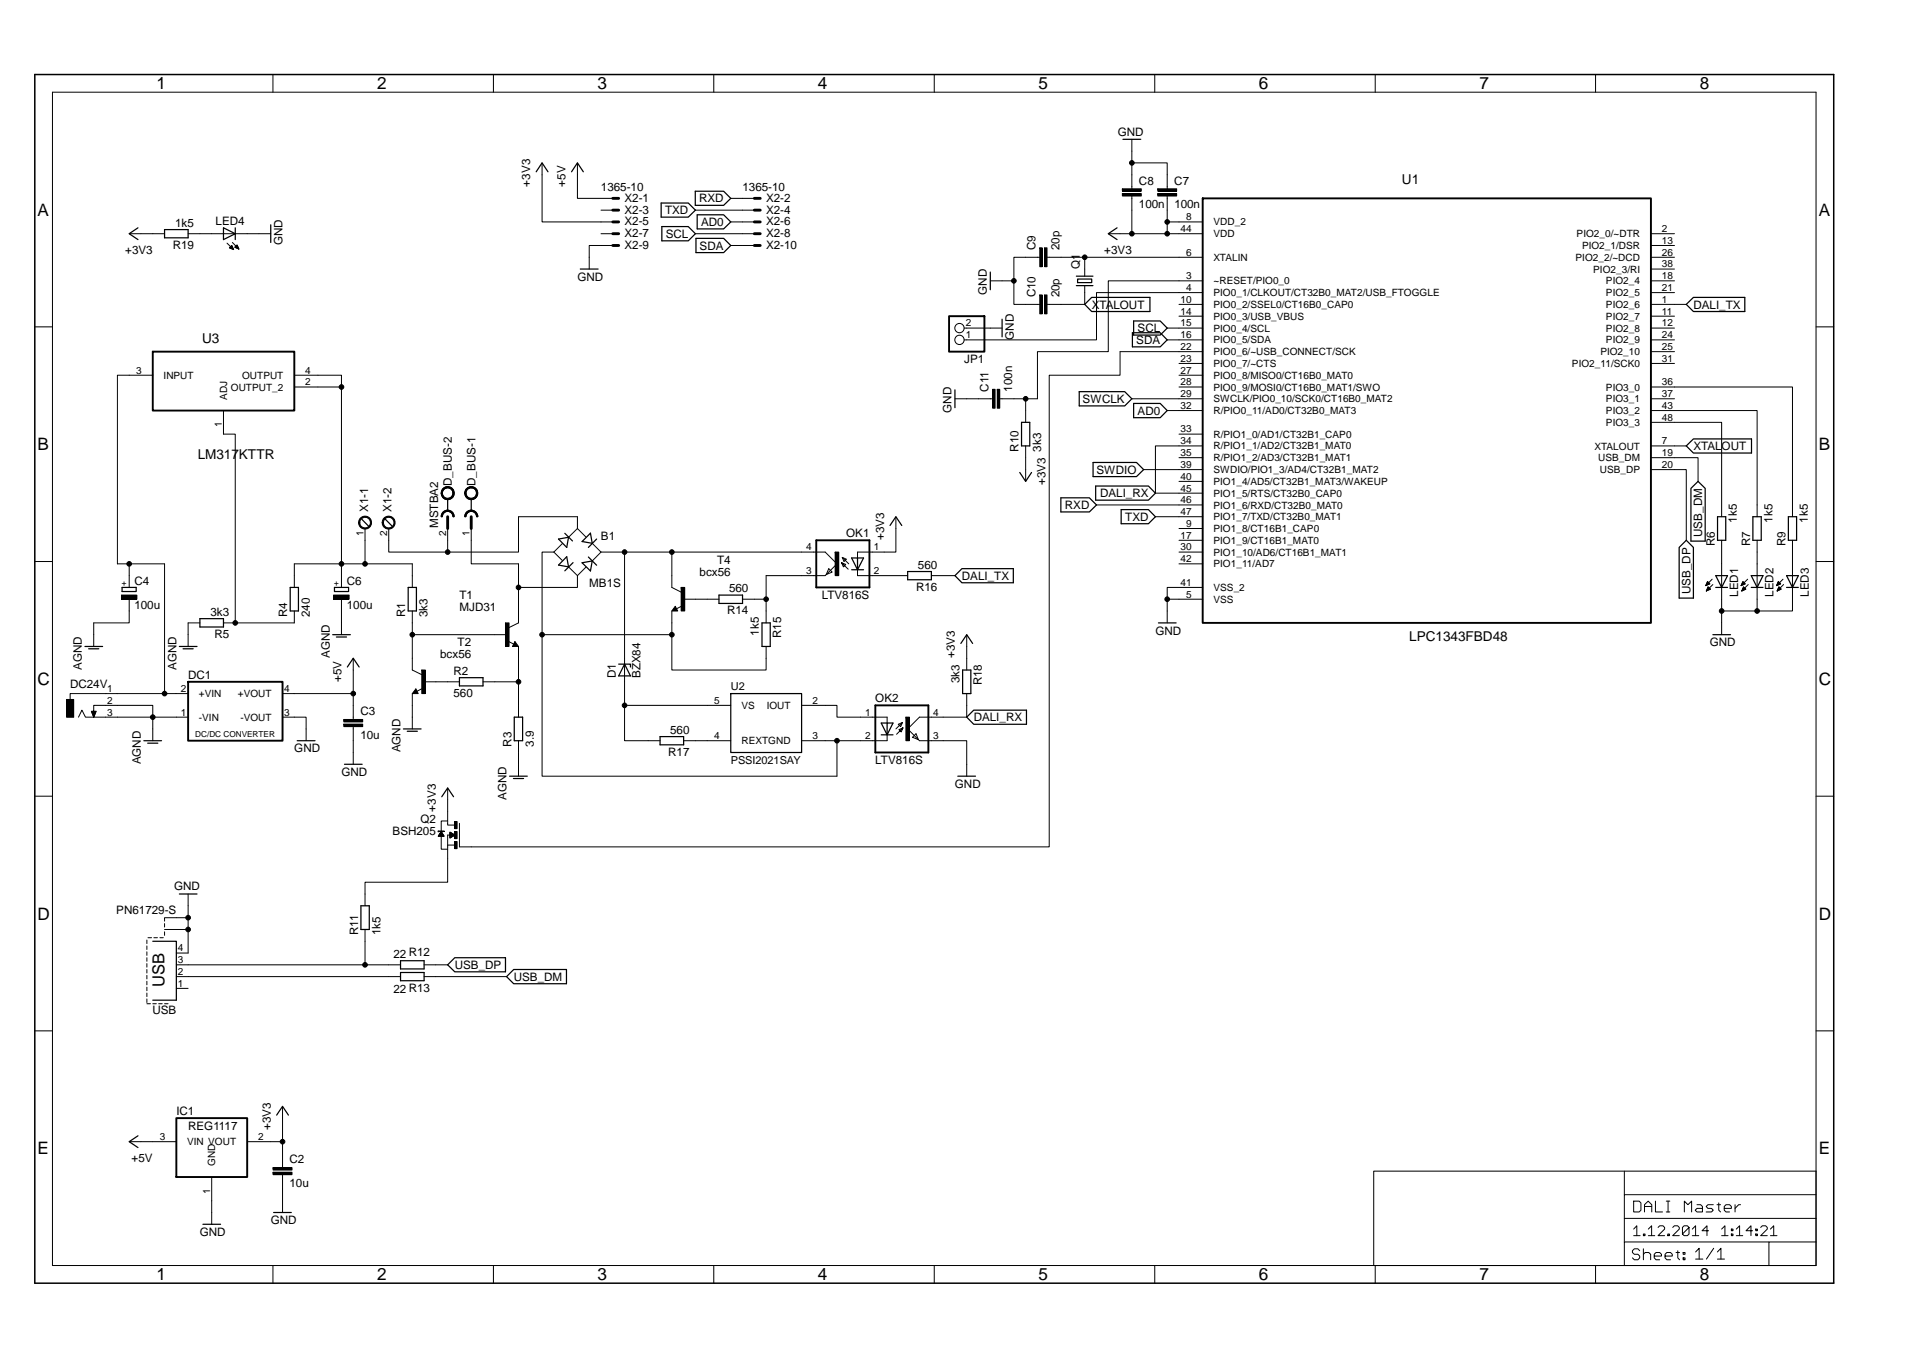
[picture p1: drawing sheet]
<svg xmlns="http://www.w3.org/2000/svg" width="297mm" height="210mm" viewBox="0 0 297 210" stroke-linecap="round" stroke-linejoin="round" font-family="sans-serif">
<g fill="none" stroke="#000" stroke-width=".19">
<path d="M21.3 35.2l-1.3 .9 1.3 .9M25.4 35.5h3.7v1.2h-3.7zM34.5 35.2l1.8 .9-1.8 .9zM36.3 35.2v1.8M41.8 34.7v2.8M82.8 26.5l.9-1.3 .9 1.3M88.3 26.5l.9-1.3 .9 1.3M102.1 31.4h4.2l1.1 1.1-1.1 1h-4.2zM102.2 35h4.1l1.1 1.1-1.1 1.1h-4.1zM107.4 29.5h4.4l1.1 1.1-1.1 1.1h-4.4zM107.5 36.8h4.3l1.1 1.1-1.1 1.1h-4.3zM107.7 33.2h4.1l1.1 1.1-1.1 1.1h-4.1z"/>
<path d="M172.5 35.2l-1.3 .9 1.3 .9M173.5 21.5h2.7M89.6 41.6h2.8M153 42v2.8M154.8 49.3v2.7M166.3 42.7h2.5M166.3 44.1h2.5M166.5 43.1h2.1v.6h-2.1zM167.6 47l1-1h9v2.1h-9zM174.9 51.4h4.3l1.1 1.1-1.1 1.1h-4.3zM175.1 49.6h4.1l1.1 1.1-1.1 1.1h-4.1zM260.5 47l1.1-1h7.9v2.1h-7.9z"/>
<path d="M69.1 77.1v1.8M72.8 77.1v1.8M147.5 60.2v2.8M157.5 73l.9 1.4 .9-1.4M157.8 65.3h1.3v3.6h-1.3zM163.9 76.9h4.4l1.1 1.1-1.1 1.1h-4.4zM166.7 60.5h7l1.1 1.1-1.1 1.1h-7zM168.8 71.5h6.8l1.1 1.1-1.1 1h-6.8zM169.2 75.1h8.2l1.1 1.1-1.1 1.1h-8.2zM173.2 78.7h4.2l1.1 1.1-1.1 1.1h-4.2zM175.1 62.3h4.1l1.1 1.1-1.1 1.1h-4.1zM260.5 68.9l1.1-1.1h8.9v2.2h-8.9z"/>
<path d="M261.2 75.5l1.1-1.1 1.1 1.1v8.1h-2.2zM265.3 79.8h1.3v3.7h-1.3zM270.8 79.8h1.3v3.7h-1.3zM276.2 79.8h1.3v3.7h-1.3zM13.1 99.9h2.8M18.9 90.8h2.1v.6h-2.1zM27.7 99.9h2.7M30.9 95.6h3.6v1.3h-3.6zM44.8 90.8h1.3v3.6h-1.3zM51.4 98.1h2.7M51.7 90.8h2.1v.6h-2.1zM52 98.4h1.5"/>
<path d="M55.9 80.2l1 1.1M59.5 80.2l1.1 1.1M63.1 90.8h1.2v3.6h-1.2zM79.5 99.5l.1 .2h-.2l.1-.4 .4 .5h-.5M86.3 83.3l1.5-.3-.3 1.6zM87.2 82.4l1.2 1.2M87.5 86l.3 1.6-1.5-.3zM88.5 86.9l-1.3 1.3M89.9 87l1.6-.3-.3 1.5zM90.9 86.1l1.3 1.2M91.2 82.4l.3 1.5-1.6-.2zM92.2 83.3l-1.3 1.3"/>
<path d="M104.3 94l-.1 .2h.3l-.2-.3-.4 .4h.6M111.1 91.9h3.6v1.3h-3.6zM117.7 96.2h1.3v3.7h-1.3zM131.5 88h1.9M132.5 86.2h.9l-.9 1.8-1-1.8h1v1.8M137.5 81.2l.9-1.4 .9 1.4M140.2 88.3h3.7v1.3h-3.7zM147.5 88.9l1.1-1h7.9v2.1h-7.9zM148.4 99.4l.9-1.3 .9 1.3M178.9 96.2h2.8M260.5 83.5l1.1 1.1v7.8h-2.2v-7.8zM264.6 98.1h2.7"/>
<path d="M265 88.9h1.8l-.9 1.9zM265 90.8h1.8M270.5 88.9h1.8l-.9 1.9zM270.5 90.8h1.8M276 88.9h1.8l-.9 1.9zM276 90.8h1.8M13.7 100.2h1.6M22.2 114.4h2.8M22.8 114.8h1.6M28.3 100.2h1.5M45.9 114.4h2.8M53.2 118.1h2.7"/>
<path d="M53.7 103.1l.9-1.4 .9 1.4M62.3 112.6h2.7M62.9 113h1.6M64.2 106.8l-.1 .2h.3l-.2-.4-.3 .5h.5M71 104.7h3.6v1.3h-3.6zM78.7 119.9h2.7M79.4 110.8h1.3v3.6h-1.3zM95.6 102.6h1.8v.5M96.5 102.6l.9 1.8h-1.8zM102 113.8h3.6v1.3h-3.6zM112.9 107.2h10.9v9.1h-10.9zM136.1 113.5h1.8"/>
<path d="M137 111.7h-.9l.9 1.8 .9-1.8h-.9v1.8M148 119.9h2.7M148.7 103.5h1.3v3.7h-1.3zM149.3 110.8l1.1-1.1h8.2v2.2h-8.2zM27.7 138.1h2.7M55.7 140h1.3v3.6h-1.3zM68.2 123.1l.9-1.3 1 1.3M79.3 120.3h1.6M23.6 145.4h3.6v9.1h-3.6M61.9 148.4h3.6v1.3h-3.6zM61.9 150.3h3.6v1.2h-3.6zM69.1 149.1l1.1-1.1h7.9v2.2h-7.9z"/>
<path d="M78.2 150.9l1.2-1.1h8.1v2.2h-8.1zM21.3 175.5l-1.3 .9 1.3 .9M42.7 172.3l.9-1.4 1 1.4M31.3 189.2h2.8M42.3 187.3h2.7"/>
</g>
<g fill="none" stroke="#000" stroke-width=".15">
<path d="M8.1 14.2h272.4v181.3h-272.4zM42.2 11.5v2.7M76.2 11.5v2.7M110.3 11.5v2.7M144.3 11.5v2.7M178.4 11.5v2.7M212.4 11.5v2.7M246.5 11.5v2.7M25.4 36.1h-5.4M29.1 36.1h12.7M35.1 37.6l1 1M35.4 38.3l.4-.4 .3 .7z"/>
<path d="M35.5 38.3h.5M35.5 38.2h.4M35.6 38.1h.3M35.6 38.4h.4M35.7 38.1h.2M35.7 38h.1M35.8 38.5h.2M35.9 37.5l1 1M36 38.5h.1M36.3 38.2l.3-.4 .3 .7zM36.3 38.2h.5M36.3 38.1h.5"/>
<path d="M36.4 38.1h.3M36.5 38h.2M36.5 38.3h.3M36.6 37.9h.1M36.7 38.4h.1M36.8 38.5h.1M83.7 25.2v9.1h11M89.2 25.2v5.4h5.5M92.8 36.1h1.9M92.8 32.5h1.9M94.7 37.9h-3.7v3.7M116.5 34.3h-3.6"/>
<path d="M116.5 36.1h-9.1M116.5 37.9h-3.6M116.5 30.6h-3.6M116.5 32.5h-9.1M160.6 38.3h.4v2.9h-.4zM160.6 38.3h.1M160.6 39.8h-4v3.6h-3.6M161.4 38.3h.3v2.9h-.3zM161.4 38.3h.1M161.7 39.8h5.9v2.9M167.6 39.8h18.2M171.2 36.1h3.6"/>
<path d="M173.4 29.9h2.9v.4h-2.9zM173.4 29.9h.1M173.4 29.2h2.9v.3h-2.9zM173.4 29.2h.1M174.8 21.5v7.7M174.8 30.3v5.8h11M174.8 25.2h5.5v4M178.8 29.9h3v.4h-3zM178.8 29.9h.1M178.8 29.2h3v.3h-3zM178.8 29.2h.1M180.3 34.3v1.8"/>
<path d="M180.3 30.3v4h5.5M255 36.1h3.7M255 39.8h3.7M255 37.9h3.7M5.4 50.5h2.7M23.6 58h-5.5v29.1h1.9M45.5 58h7.2v29.1M45.5 59.8h7.2M148.9 50.7h5.9M156.6 43.4v3.6h4M160.6 45.6h.4v2.9h-.4zM160.6 45.6h.1"/>
<path d="M161.4 45.6h.3v2.9h-.3zM161.4 45.6h.1M167.6 44.1v2.9h-5.9M180.3 50.7h5.5M180.3 52.5h5.5M182.1 47h3.7M182.1 48.9h3.7M182.1 56.2h3.7M182.1 58h3.7M182.1 59.8h3.7M185.8 45.2h-16.4v7.3h-20.5M185.8 43.4h-14.6v10.9h-11v7.3h-5.8"/>
<path d="M185.8 54.3h-12.8v3.7h-10.9v72.9h-91.1v-3.7M255 59.8h21.9v20M255 43.4h3.7M255 45.2h3.7M255 48.9h3.7M255 50.7h3.7M255 52.5h3.7M255 54.3h3.7M255 56.2h3.7M255 41.6h3.7M260.5 47h-5.5M280.5 50.5h2.7"/>
<path d="M34.5 63.4v3.7h1.8v29.1M68.3 75.6a1 1 0 0 1 1.6 0 1 1 0 0 1-.4 1.5 1 1 0 0 1-1.3-.9h.1a.81 .81 0 0 1 1.1-.8 .81 .81 0 0 1 .3 1.4 .81 .81 0 0 1-1.3-.4l-.1-.2h-.1zM68.3 79.2a1 1 0 0 1 1.2-.3 1 1 0 0 1 .6 .9h-.1a.83 .83 0 0 0-.9-.8 .83 .83 0 0 0-.8 .8h-.1v-.1zM68.4 79.1l.7-.3v.2l-.4 .1a.77 .77 0 0 0-.4 .7h-.1v-.1zM69.1 78.8a.99 .99 0 0 1 1 1h-.1a.83 .83 0 0 0-.9-.8zM72 75.6a1 1 0 0 1 1.6 0 1 1 0 0 1-.5 1.5 1 1 0 0 1-1.3-.9h.2a.82 .82 0 0 1 1.1-.8 .82 .82 0 0 1 .2 1.4 .82 .82 0 0 1-1.3-.4v-.2h-.2zM72 79.2a1.01 1.01 0 0 1 1.1-.3 1.01 1.01 0 0 1 .7 .9h-.2a.83 .83 0 0 0-.8-.8 .83 .83 0 0 0-.8 .8h-.2v-.1zM72.1 79.1l.7-.3v.2l-.6 .2-.2 .6h-.2zM72.8 78.8a1.02 1.02 0 0 1 1 1h-.2v-.2a.8 .8 0 0 0-.8-.6zM138.4 79.8v5.5h-5.9v.9M147.5 61.6h5.8M153.3 60.2h.4v2.9h-.4z"/>
<path d="M153.3 60.2h.1M154 60.2h.4v2.9h-.4zM154 60.2h.1M158.4 61.6v3.7M158.4 68.9v5.5M169.4 78h16.4M174.8 61.6h11M176.7 72.6h9.1M178.5 79.8h7.3M180.3 63.4h5.5M182.1 67.1h3.7M182.1 70.7h3.7"/>
<path d="M182.1 74.4h3.7M185.8 68.9h-7.3v7.3h7.3M255 63.4h16.4v14.6M255 65.3h10.9v14.5M255 72.6h5.5v10.9M255 70.7h7.3v3.7M255 61.6h3.7M260.5 68.9h-5.5M271.4 78v1.8M5.4 86.8h2.7M18.8 91.9h2.3v.7h-2.3zM18.8 91.9h.1"/>
<path d="M20 92.6v3.6h-5.5v3.7M20 90.8v-3.7h5.4v20.1M30.9 96.2h-1.8v3.7M45.5 94.4v1.8h-11M51.6 91.9h2.3v.7h-2.3zM51.6 91.9h.1M52.7 87.1h11v3.7M52.7 87.1v3.7M52.7 87.1h-7.2v3.7M52.7 92.6v5.5M55.6 80.2a1 1 0 0 1 1.6-.1 1 1 0 0 1-.5 1.6 1 1 0 0 1-1.3-.9h.2a.83 .83 0 0 1 1.2-.7 .83 .83 0 0 1 .1 1.3 .83 .83 0 0 1-1.3-.4v-.2h-.2zM56.4 81.7v5.4"/>
<path d="M59.2 80.2a1 1 0 0 1 1.6-.1 1 1 0 0 1-.4 1.6 1 1 0 0 1-1.4-.9h.2a.81 .81 0 0 1 1.1-.8 .81 .81 0 0 1 .3 1.3 .81 .81 0 0 1-1.3-.3l-.1-.2h-.2zM60 81.7v3.6h9.1M63.7 94.4v3.7M69.1 81.7v3.6M72.8 81.7v5.4h7.3v9.1l-1.5 .8M78.1 96.2h.5v3.7h-.5zM78.1 96.2h.1M78.2 98.1h-14.5v5.4l1.4 .7M78.5 99.1l.9 .4M79.5 99.1l.6 .8h-.9zM80.1 99.9v5.4h-5.5M83.7 98.1h20.1"/>
<path d="M83.7 98.1v21.8h45.6v-5.5M85.6 85.3l1.2 1.3M85.6 85.3h-1.9v12.8M86.8 84l-1.2 1.3M87.8 87.6l1.4 1.3M89.2 81.7v-1.9h-9.1v5.5h-11M89.2 88.9v1.9h-9.1M90.5 83l-1.3-1.3-1.4 1.3M90.5 87.7l-1.3 1.2M91.5 83.9l1.3 1.4M92.8 85.3h34.7l1.8 1.8-1.7 1.7 .9-.4-.5-.5-.5 1h-9.2v3.7M92.8 85.3l-1.3 1.4"/>
<path d="M96.5 85.3v29.1h5.5M103.8 98.1v5.4h14.5v-3.6M103.8 85.3v5.5l1.4 .7M103.8 94.4v3.7M104.3 93.7l.4 .7h-.9zM105.2 90.8h.6v3.6h-.6zM105.2 90.8h.1M105.4 93.6l-.9 .5M105.6 92.6h5.5M114.7 92.6h3.6v3.6M129 85.3h.6v3.6h-.6zM129 85.3h.1"/>
<path d="M130 87l.3 .6 .3-.4-.6-.2 1 .9M130.1 86.1l.6 .3-.3 .4zM130.1 86.1l1 1M132.5 88v.9h7.7M143.9 88.9h3.6M149.3 98.1v5.4M182.1 81.7h3.7M182.1 83.5h3.7M182.1 85.3h3.7M182.1 87.1h3.7M185.8 92.6h-5.5v3.6M185.8 90.8h-5.5v1.8"/>
<path d="M263.5 90.5h.1M263.5 90.4h.2M263.6 90.3h.3M263.6 90.2h.5M263.6 91.2h.2M263.6 90.1h.5M263.6 91.2h.3M263.7 90.1h.3M263.7 91.1h.4M263.7 90h.2M263.7 91h.5M263.7 89.9h.1"/>
<path d="M263.7 90.9h.4M263.8 89.9l.3 .3-.6 .3zM263.8 90.8h.2M263.8 90.8h.1M263.8 90.7h.1M264.5 89.5l-1 1M264.6 90.3l-1 1 .2-.6 .4 .3-.6 .3M265.9 83.5v14.6M269 90.5h.1M269 90.4h.2M269 90.3h.4M269.1 90.2h.5"/>
<path d="M269.1 91.2h.1M269.1 90.1h.4M269.1 91.2h.3M269.1 90.1h.3M269.1 91.1h.5M269.2 90h.2M269.2 91h.4M269.2 89.9h.1M269.2 90.9h.4M269.2 89.9l.4 .3-.7 .3zM269.2 90.8h.3M269.3 90.8h.1"/>
<path d="M269.3 90.7h.1M270 89.5l-1.1 1M270 90.3l-1 1 .3-.6 .4 .3-.6 .3M271.4 83.5v1.8M271.4 87.1v5.5M271.4 92.6v1.8h-5.5M271.4 85.3v1.8M274.4 90.5h.1M274.5 90.4h.2M274.5 90.3h.4M274.5 90.2h.5M274.5 91.2h.2"/>
<path d="M274.6 90.1h.4M274.6 91.2h.3M274.6 90.1h.3M274.6 91.1h.5M274.6 90h.2M274.6 91h.5M274.7 89.9h.1M274.7 90.9h.3M274.7 90.8h.3M274.7 89.9l.4 .3-.7 .3zM274.7 90.8h.2M274.8 90.7h.1"/>
<path d="M274.8 90.7l.3 .3-.6 .3zM275.4 89.5l-1 1M275.5 90.3l-1 1M276.9 83.5v10.9h-5.5M280.5 86.8h2.7M10.3 108.1h1.1v2.7h-1.1zM10.3 108.1h.1M12.1 110.8l.6-1.1 .5 1.1h10.4v3.6M14.1 109.9h.7M14.2 110h.6M14.2 110.1h.6M14.2 110.2h.5"/>
<path d="M14.3 110.3h.4M14.3 110.4h.3M14.3 110.5h.3M14.4 110.6h.2M14.5 110.7h.1M14.5 110.8h.1M14.5 110.8l.4-.9h-.8l.4 .9v-1.8h9.1v1.8h5.5M29.1 107.2h-18.3v.9M43.6 110.8h3.7v3.6M53.1 111.9h2.9v.4h-2.9zM53.1 111.9h.1M53.1 111.2h2.9v.3h-2.9z"/>
<path d="M53.1 111.2h.1M54.6 107.2h-11M54.6 101.7v9.5M54.6 112.3v5.8M63.7 107.2v5.4M64.2 106.4l.4 .8h-.9zM65.1 103.5h.6v3.7h-.6zM65.1 103.5h.1M65.3 106.4l-.9 .4M65.5 105.3h5.5M80.1 105.3v5.5M80.1 114.4v5.5"/>
<path d="M96.5 109h16.4M105.6 114.4h7.3M123.8 109h5.5v1.8h7.7v.9M137 113.5v.9h-13.2M138.7 111.9l.7-.3-.3 .7zM139.4 111.6l-1 1M139.5 112.5l-.3 .6-.3-.4 .6-.2-1 1M139.9 110.8h.6v3.6h-.6zM139.9 110.8h.1M149.3 107.2v3.6h-7.3l-1.8 1.8 1.7 1.7-1-.4 .6-.5 .4 .9 .1 .1h7.3v5.5M5.4 123h2.7M29.1 138.1v3.7h-3.7v.5"/>
<path d="M67.7 128.4h.9v.1h-.9zM67.7 128.4h.1M67.7 129.2h.9M67.7 129.1h.9M67.8 129.1h.7M67.8 129h.7M67.8 129h.6M67.9 128.9h.5M67.9 128.8h.5M67.9 128.8h.4M68 128.8h.3M68 128.7h.3"/>
<path d="M68 128.7h.2M68.1 128.6h.1M68.1 128.5h.1M68.2 129.2v2h.9M68.2 128.5l.4 .7h-.9zM69.1 126.9h-.9v1.6M69.1 130.6h1.1M69.1 121.8v5.7h1.1M69.5 129.4h.2M69.5 129.3h.2M69.5 129.3h.3M69.5 129.3h.4"/>
<path d="M69.5 129.2h.5M69.5 129.1h.6M69.5 129.1h.7M69.5 129h.6M69.5 128.9h.6M69.5 128.9h.5M69.5 128.8h.5M69.5 128.8h.4M69.5 128.8h.3M69.5 128.7h.2M69.5 128.7h.1M69.5 128.6h.1"/>
<path d="M69.5 128.6l.7 .4-.7 .5zM69.6 129.4l-.1 .1M70.2 129h-1.1v7.3h-12.7v3.7M70.2 126.9h.4v1.1h-.4zM70.2 126.9h.1M70.2 128.5h.4v1.1h-.4zM70.2 128.5h.1M70.2 130h.4v1.1h-.4zM70.2 130h.1M280.5 123h2.7M5.4 159.3h2.7M22.7 145.2v.6"/>
<path d="M22.7 146.2v.5M22.7 147.1v.5M22.7 148v.5M22.7 148.9v.5M22.7 149.8v.5M22.7 150.7v.6M22.7 151.6v.6M22.7 152.5v.6M22.7 153.4v.6M22.7 154.3v.6M22.7 155.1h.5M22.9 144.9h.5"/>
<path d="M23.6 155.1h.5M23.8 144.9h.5M24.5 155.1h.6M24.7 144.9h.5M25.4 142.7v.5M25.4 144v.5M25.4 155.1h.6M27.2 152.7h1.9M27.2 150.9h34.7M29.1 141.8v1.8h-3.7M29.1 143.6v3.7h-1.9M56.4 143.6v5.5h-29.2"/>
<path d="M56.4 149.1h5.5M65.5 150.9h12.7M65.5 149.1h3.6M280.5 159.3h2.7M20 176.4h7.2M38.2 176.4h5.4v4M43.6 170.9v5.5M32.7 181.9v7.3M42.2 195.5v2.8M42.2 181.1h2.9v.4h-2.9zM42.2 181.1h.1M42.2 180.4h2.9v.4h-2.9z"/>
<path d="M42.2 180.4h.1M43.6 181.5v5.8M76.2 195.5v2.8M110.3 195.5v2.8M144.3 195.5v2.8M178.4 195.5v2.8M212.2 181h68.3v14.5h-68.3zM212.4 195.5v2.8M246.5 195.5v2.8M250.9 181v3.6M252.3 185.6h.9l.3 .3v1.1l-.3 .3h-.9zM252.3 189.9l.5-.5v1.5"/>
<path d="M252.3 190.9h1M253.3 193.3l-.3-.3h-.5l-.3 .3v.2l.3 .3h.5l.3 .3v.3l-.3 .2h-.5l-.3-.2M253.8 193.8l.3-.3h.6l.3 .3v.8M253.8 193v1.6M253.8 190.7h.3v.2h-.3zM254 187.3v-1.2l.6-.5 .5 .5v1.2M254 186.4h1.1M254.6 189.9l.5-.5v1.5M254.6 190.9h1M255.5 194.1h1.1v-.3l-.2-.3h-.6l-.3 .3v.6l.3 .2h.6M255.7 185.6v1.7h1.1M256.1 189.7l.3-.3h.5l.2 .3v.2l-1 1h1"/>
<path d="M257.2 194.1h1.1v-.3l-.3-.3h-.5l-.3 .3v.6l.3 .2h.5M257.4 187.3h.5M257.4 185.6h.5M257.6 190.7h.3v.2h-.3zM257.7 185.6v1.7M258.4 189.7l.2-.3h.5l.3 .3v.2l-1 1h1M258.9 193.5h.5M259.2 193.3v1.1l.2 .2M260 193.5h.3v.3h-.3zM260 194.4h.3v.2h-.3zM260.2 187.3v-1.7l.5 .5 .6-.5v1.7M260.9 189.7l-1 1 .2 .2h.5l.3-.2v-1l-.3-.3h-.5l-.2 .3v1"/>
<path d="M261.4 189.9l.5-.5v1.5M261.4 190.9h1M261.9 193.4l.6-.5v1.6M261.9 194.5h1.1M262.1 186.1h.6l.3 .3v.9h-.9l-.3-.3 .3-.3h.9M263.9 190.2h-1l.8-.8v1.5M264.6 186.1h-.8l-.3 .3 .3 .3h.6l.2 .3-.2 .3h-.9M264.7 192.9l-1.1 1.6M265.2 186.1h.6M265.3 193.4l.5-.5v1.6M265.3 194.5h1.1M265.5 185.9v1.1l.3 .3"/>
<path d="M265.9 189.9l.5-.5v1.5M265.9 190.9h1M266.3 186.7h1.1v-.3l-.2-.3h-.6l-.3 .3v.6l.3 .3h.6M267.4 189.9h.3v.3h-.3zM267.4 190.7h.3v.2h-.3zM268 186.1v1.2M268.2 189.9l.5-.5v1.5M268.2 190.9h1M268.9 186.1h-.3l-.6 .6M270.7 190.2h-1l.8-.8v1.5M271.2 189.9h.3v.3h-.3zM271.2 190.7h.3v.2h-.3z"/>
<path d="M272 189.7l.2-.3h.5l.3 .3v.2l-1 1h1M273.2 191.9h-22.3v3.6M273.5 189.9l.5-.5v1.5M273.5 190.9h1M280.5 191.9h-7.3v3.6M280.5 188.3h-29.6v3.6M280.5 184.6h-29.6v3.7"/>
<circle cx="167.6" cy="39.8" r=".36"/>
<circle cx="174.8" cy="36.1" r=".36"/>
<circle cx="174.8" cy="25.2" r=".36"/>
<circle cx="180.3" cy="34.3" r=".36"/>
<circle cx="180.3" cy="36.1" r=".36"/>
<circle cx="52.7" cy="59.8" r=".36"/>
<circle cx="148.2" cy="52.5" r=".72"/>
<circle cx="148.2" cy="50.7" r=".72"/>
<circle cx="156.6" cy="43.4" r=".36"/>
<circle cx="158.4" cy="61.6" r=".36"/>
<circle cx="20" cy="87.1" r=".36"/>
<circle cx="36.3" cy="96.2" r=".36"/>
<circle cx="52.7" cy="87.1" r=".36"/>
<circle cx="56.4" cy="87.1" r=".36"/>
<circle cx="63.7" cy="98.1" r=".36"/>
<circle cx="69.2" cy="85.3" r=".36"/>
<circle cx="80.1" cy="90.8" r=".36"/>
<circle cx="83.7" cy="98.1" r=".36"/>
<circle cx="96.5" cy="85.3" r=".36"/>
<circle cx="103.8" cy="98.1" r=".36"/>
<circle cx="103.8" cy="85.3" r=".36"/>
<circle cx="118.3" cy="92.6" r=".36"/>
<circle cx="180.3" cy="92.6" r=".36"/>
<circle cx="265.9" cy="94.4" r=".36"/>
<circle cx="271.4" cy="94.4" r=".36"/>
<circle cx="23.6" cy="110.8" r=".36"/>
<circle cx="25.4" cy="107.2" r=".36"/>
<circle cx="54.6" cy="107.2" r=".36"/>
<circle cx="80.1" cy="105.3" r=".36"/>
<circle cx="96.5" cy="109" r=".36"/>
<circle cx="129.3" cy="114.4" r=".36"/>
<circle cx="29.1" cy="141.8" r=".36"/>
<circle cx="29.1" cy="143.6" r=".36"/>
<circle cx="56.4" cy="149.1" r=".36"/>
<circle cx="43.6" cy="176.4" r=".36"/>
</g>
<path d="M5.4 11.5h277.8v186.8h-277.8z" fill="none" stroke="#000" stroke-width=".23"/>
<path d="M185.8 30.6h69.2v65.6h-69.2zM23.6 54.3h21.9v9.1h-21.9zM146.6 48.9h5.5v5.4h-5.5zM126.1 83.5h8.2v7.3h-8.2zM29.1 105.3h14.5v9.1h-14.5zM135.2 109h8.2v7.3h-8.2zM27.2 172.8h11v9.1h-11z" fill="none" stroke="#000" stroke-width=".3"/>
<g fill="none" stroke="#000" stroke-width=".38">
<path d="M160.8 38.3v2.9M161.5 38.3v2.9M173.4 30.1h2.9M173.4 29.4h2.9M178.8 30.1h3M178.8 29.4h3M160.8 45.6v2.9M161.5 45.6v2.9M153.5 60.2v2.9M154.2 60.2v2.9M53.1 112.1h2.9M53.1 111.4h2.9"/>
<path d="M42.2 181.3h2.9M42.2 180.6h2.9"/>
</g>
<path d="M18.8 91.9h2.3v.7h-2.3zM51.6 91.9h2.3v.7h-2.3zM78.1 96.2h.5v3.7h-.5zM105.2 90.8h.6v3.6h-.6zM129 85.3h.6v3.6h-.6zM10.3 108.1h1.1v2.7h-1.1zM65.1 103.5h.6v3.7h-.6zM139.9 110.8h.6v3.6h-.6zM67.7 128.4h.9v.1h-.9zM70.2 126.9h.4v1.1h-.4zM70.2 128.5h.4v1.1h-.4zM70.2 130h.4v1.1h-.4z" fill="#000"/>
<g fill="#000">
<path d="M68.3 75.6a1 1 0 0 1 1.6 0 1 1 0 0 1-.4 1.5 1 1 0 0 1-1.3-.9h.1a.81 .81 0 0 1 1.1-.8 .81 .81 0 0 1 .3 1.4 .81 .81 0 0 1-1.3-.4l-.1-.2h-.1z" fill-rule="evenodd"/>
<path d="M68.3 75.6a1 1 0 0 1 1.6 0 1 1 0 0 1-.4 1.5 1 1 0 0 1-1.3-.9h.1a.81 .81 0 0 1 1.1-.8 .81 .81 0 0 1 .3 1.4 .81 .81 0 0 1-1.3-.4l-.1-.2h-.1z" fill-rule="evenodd"/>
<path d="M68.4 79.1l.7-.3v.2l-.4 .1a.77 .77 0 0 0-.4 .7h-.1v-.1z" fill-rule="evenodd"/>
<path d="M69.1 78.8a.99 .99 0 0 1 1 1h-.1a.83 .83 0 0 0-.9-.8z" fill-rule="evenodd"/>
<path d="M68.3 79.2a1 1 0 0 1 1.2-.3 1 1 0 0 1 .6 .9h-.1a.83 .83 0 0 0-.9-.8 .83 .83 0 0 0-.8 .8h-.1v-.1z" fill-rule="evenodd"/>
<path d="M72 75.6a1 1 0 0 1 1.6 0 1 1 0 0 1-.5 1.5 1 1 0 0 1-1.3-.9h.2a.82 .82 0 0 1 1.1-.8 .82 .82 0 0 1 .2 1.4 .82 .82 0 0 1-1.3-.4v-.2h-.2z" fill-rule="evenodd"/>
<path d="M72 75.6a1 1 0 0 1 1.6 0 1 1 0 0 1-.5 1.5 1 1 0 0 1-1.3-.9h.2a.82 .82 0 0 1 1.1-.8 .82 .82 0 0 1 .2 1.4 .82 .82 0 0 1-1.3-.4v-.2h-.2z" fill-rule="evenodd"/>
<path d="M72.1 79.1l.7-.3v.2l-.6 .2-.2 .6h-.2z" fill-rule="evenodd"/>
<path d="M72.8 78.8a1.02 1.02 0 0 1 1 1h-.2v-.2a.8 .8 0 0 0-.8-.6z" fill-rule="evenodd"/>
<path d="M72 79.2a1.01 1.01 0 0 1 1.1-.3 1.01 1.01 0 0 1 .7 .9h-.2a.83 .83 0 0 0-.8-.8 .83 .83 0 0 0-.8 .8h-.2v-.1z" fill-rule="evenodd"/>
<path d="M55.6 80.2a1 1 0 0 1 1.6-.1 1 1 0 0 1-.5 1.6 1 1 0 0 1-1.3-.9h.2a.83 .83 0 0 1 1.2-.7 .83 .83 0 0 1 .1 1.3 .83 .83 0 0 1-1.3-.4v-.2h-.2z" fill-rule="evenodd"/>
<path d="M59.2 80.2a1 1 0 0 1 1.6-.1 1 1 0 0 1-.4 1.6 1 1 0 0 1-1.4-.9h.2a.81 .81 0 0 1 1.1-.8 .81 .81 0 0 1 .3 1.3 .81 .81 0 0 1-1.3-.3l-.1-.2h-.2z" fill-rule="evenodd"/>
<circle cx="167.6" cy="39.8" r=".36"/>
<circle cx="174.8" cy="36.1" r=".36"/>
<circle cx="174.8" cy="25.2" r=".36"/>
<circle cx="180.3" cy="34.3" r=".36"/>
<circle cx="180.3" cy="36.1" r=".36"/>
<circle cx="52.7" cy="59.8" r=".36"/>
<circle cx="156.6" cy="43.4" r=".36"/>
<circle cx="158.4" cy="61.6" r=".36"/>
<circle cx="20" cy="87.1" r=".36"/>
<circle cx="36.3" cy="96.2" r=".36"/>
<circle cx="52.7" cy="87.1" r=".36"/>
<circle cx="56.4" cy="87.1" r=".36"/>
<circle cx="63.7" cy="98.1" r=".36"/>
<circle cx="69.2" cy="85.3" r=".36"/>
<circle cx="80.1" cy="90.8" r=".36"/>
<circle cx="83.7" cy="98.1" r=".36"/>
<circle cx="96.5" cy="85.3" r=".36"/>
<circle cx="103.8" cy="98.1" r=".36"/>
<circle cx="103.8" cy="85.3" r=".36"/>
<circle cx="118.3" cy="92.6" r=".36"/>
<circle cx="180.3" cy="92.6" r=".36"/>
<circle cx="265.9" cy="94.4" r=".36"/>
<circle cx="271.4" cy="94.4" r=".36"/>
<circle cx="23.6" cy="110.8" r=".36"/>
<circle cx="25.4" cy="107.2" r=".36"/>
<circle cx="54.6" cy="107.2" r=".36"/>
<circle cx="80.1" cy="105.3" r=".36"/>
<circle cx="96.5" cy="109" r=".36"/>
<circle cx="129.3" cy="114.4" r=".36"/>
<circle cx="29.1" cy="141.8" r=".36"/>
<circle cx="29.1" cy="143.6" r=".36"/>
<circle cx="56.4" cy="149.1" r=".36"/>
<circle cx="43.6" cy="176.4" r=".36"/>
</g>
<path d="M94.7 30.6h.9M94.7 32.5h.9M94.7 34.3h.9M94.7 36.1h.9M94.7 37.9h.9M116.5 30.6h.9M116.5 32.5h.9M116.5 34.3h.9M116.5 36.1h.9M116.5 37.9h.9M69.1 79.8v1.9M72.8 79.8v1.9" fill="none" stroke="#000" stroke-width=".44"/>
<g font-size="2.6">
<text x="24.2" y="13.8">1</text>
<text x="58.2" y="13.8">2</text>
<text x="92.3" y="13.8">3</text>
<text x="126.3" y="13.8">4</text>
<text x="160.4" y="13.8">5</text>
<text x="194.5" y="13.8">6</text>
<text x="228.5" y="13.8">7</text>
<text x="262.5" y="13.8">8</text>
<text x="5.8" y="33.3">A</text>
<text x="280.9" y="33.3">A</text>
<text x="5.8" y="69.6">B</text>
<text x="280.9" y="69.6">B</text>
<text x="5.8" y="105.8">C</text>
<text x="280.9" y="105.8">C</text>
<text x="5.8" y="142.1">D</text>
<text x="280.9" y="142.1">D</text>
<text x="25.4" y="152.5" transform="rotate(-90 25.4 152.5)">USB</text>
<text x="5.8" y="178.4">E</text>
<text x="280.9" y="178.4">E</text>
<text x="24.2" y="197.8">1</text>
<text x="58.2" y="197.8">2</text>
<text x="92.3" y="197.8">3</text>
<text x="126.3" y="197.8">4</text>
<text x="160.4" y="197.8">5</text>
<text x="194.5" y="197.8">6</text>
<text x="228.5" y="197.8">7</text>
<text x="262.5" y="197.8">8</text>
</g>
<g font-size="2.1">
<text x="216.6" y="28.5">U1</text>
<text x="31.2" y="53.1">U3</text>
<text x="30.5" y="70.8">LM317KTTR</text>
<text x="217.7" y="99.1">LPC1343FBD48</text>
</g>
<g font-size="1.8">
<text x="172.7" y="21">GND</text>
<text x="81.9" y="28.8" transform="rotate(-90 81.9 28.8)">+3V3</text>
<text x="87.4" y="28.8" transform="rotate(-90 87.4 28.8)">+5V</text>
<text x="92.8" y="29.5">1365-10</text>
<text x="114.7" y="29.5">1365-10</text>
<text x="175.9" y="28.6">C8</text>
<text x="181.4" y="28.6">C7</text>
<text x="27" y="35">1k5</text>
<text x="33.3" y="34.8">LED4</text>
<text x="96.5" y="31.2">X2-1</text>
<text x="96.5" y="33">X2-3</text>
<text x="96.5" y="34.8">X2-5</text>
<text x="102.7" y="33.1">TXD</text>
<text x="108" y="31.3">RXD</text>
<text x="108.3" y="34.9">AD0</text>
<text x="118.3" y="31.2">X2-2</text>
<text x="118.3" y="33">X2-4</text>
<text x="118.3" y="34.8">X2-6</text>
<text x="175.9" y="32.2">100n</text>
<text x="181.4" y="32.2">100n</text>
<text x="19.3" y="39.2">+3V3</text>
<text x="26.7" y="38.5">R19</text>
<text x="43.6" y="37.9" transform="rotate(-90 43.6 37.9)">GND</text>
<text x="96.5" y="36.7">X2-7</text>
<text x="96.5" y="38.5">X2-9</text>
<text x="102.8" y="36.7">SCL</text>
<text x="108.1" y="38.6">SDA</text>
<text x="118.3" y="38.5">X2-10</text>
<text x="118.3" y="36.7">X2-8</text>
<text x="160" y="38.7" transform="rotate(-90 160 38.7)">C9</text>
<text x="163.6" y="38.7" transform="rotate(-90 163.6 38.7)">20p</text>
<text x="166.8" y="41.6" transform="rotate(-90 166.8 41.6)">Q1</text>
<text x="170.6" y="39.2">+3V3</text>
<text x="89.2" y="43.4">GND</text>
<text x="152.4" y="45.6" transform="rotate(-90 152.4 45.6)">GND</text>
<text x="160" y="46" transform="rotate(-90 160 46)">C10</text>
<text x="163.6" y="46" transform="rotate(-90 163.6 46)">20p</text>
<text x="168.6" y="47.7">XTALOUT</text>
<text x="261.6" y="47.7">DALI_TX</text>
<text x="156.6" y="52.5" transform="rotate(-90 156.6 52.5)">GND</text>
<text x="175.5" y="53.1">SDA</text>
<text x="175.7" y="51.3">SCL</text>
<text x="148.9" y="56">JP1</text>
<text x="147" y="63.8" transform="rotate(-90 147 63.8)">GND</text>
<text x="152.7" y="60.5" transform="rotate(-90 152.7 60.5)">C11</text>
<text x="156.3" y="60.5" transform="rotate(-90 156.3 60.5)">100n</text>
<text x="167.2" y="62.3">SWCLK</text>
<text x="175.7" y="64.1">AD0</text>
<text x="157.3" y="69.8" transform="rotate(-90 157.3 69.8)">R10</text>
<text x="160.8" y="69.8" transform="rotate(-90 160.8 69.8)">3k3</text>
<text x="261.6" y="69.6">XTALOUT</text>
<text x="69.8" y="75.1" transform="rotate(-90 69.8 75.1)">D_BUS-2</text>
<text x="73.4" y="75.1" transform="rotate(-90 73.4 75.1)">D_BUS-1</text>
<text x="161.5" y="75" transform="rotate(-90 161.5 75)">+3V3</text>
<text x="169.4" y="73.2">SWDIO</text>
<text x="169.9" y="76.8">DALI_RX</text>
<text x="56.9" y="79.1" transform="rotate(-90 56.9 79.1)">X1-1</text>
<text x="60.5" y="79.1" transform="rotate(-90 60.5 79.1)">X1-2</text>
<text x="67.7" y="81.6" transform="rotate(-90 67.7 81.6)">MSTBA2</text>
<text x="92.8" y="83.5">B1</text>
<text x="130.7" y="83">OK1</text>
<text x="136.6" y="83.5" transform="rotate(-90 136.6 83.5)">+3V3</text>
<text x="164.5" y="78.7">RXD</text>
<text x="173.8" y="80.5">TXD</text>
<text x="262.9" y="83" transform="rotate(-90 262.9 83)">USB_DM</text>
<text x="268.3" y="80.8" transform="rotate(-90 268.3 80.8)">1k5</text>
<text x="273.8" y="80.8" transform="rotate(-90 273.8 80.8)">1k5</text>
<text x="279.2" y="80.8" transform="rotate(-90 279.2 80.8)">1k5</text>
<text x="108.1" y="88.9">bcx56</text>
<text x="110.8" y="87.1">T4</text>
<text x="141.8" y="87.8">560</text>
<text x="148.6" y="89.6">DALI_TX</text>
<text x="264.9" y="84.4" transform="rotate(-90 264.9 84.4)">R6</text>
<text x="270.3" y="84.4" transform="rotate(-90 270.3 84.4)">R7</text>
<text x="275.8" y="84.4" transform="rotate(-90 275.8 84.4)">R9</text>
<text x="20.8" y="90.4">C4</text>
<text x="20.8" y="94.1">100u</text>
<text x="32.5" y="95.1">3k3</text>
<text x="44.4" y="95.3" transform="rotate(-90 44.4 95.3)">R4</text>
<text x="47.8" y="95.3" transform="rotate(-90 47.8 95.3)">240</text>
<text x="53.6" y="94.1">100u</text>
<text x="53.6" y="90.4">C6</text>
<text x="62.6" y="95.3" transform="rotate(-90 62.6 95.3)">R1</text>
<text x="66.1" y="95.3" transform="rotate(-90 66.1 95.3)">3k3</text>
<text x="71" y="94.4">MJD31</text>
<text x="71" y="92.6">T1</text>
<text x="91" y="90.8">MB1S</text>
<text x="112.3" y="94.9">R14</text>
<text x="112.6" y="91.5">560</text>
<text x="126.9" y="92.6">LTV816S</text>
<text x="141.5" y="91.3">R16</text>
<text x="261.1" y="91.8" transform="rotate(-90 261.1 91.8)">USB_DP</text>
<text x="268.5" y="92.2" transform="rotate(-90 268.5 92.2)">LED1</text>
<text x="274" y="92.2" transform="rotate(-90 274 92.2)">LED2</text>
<text x="279.4" y="92.2" transform="rotate(-90 279.4 92.2)">LED3</text>
<text x="33.1" y="98.6">R5</text>
<text x="50.9" y="101.7" transform="rotate(-90 50.9 101.7)">AGND</text>
<text x="68" y="101.7">bcx56</text>
<text x="70.7" y="99.9">T2</text>
<text x="117.2" y="98.3" transform="rotate(-90 117.2 98.3)">1k5</text>
<text x="120.7" y="98.6" transform="rotate(-90 120.7 98.6)">R15</text>
<text x="147.5" y="101.7" transform="rotate(-90 147.5 101.7)">+3V3</text>
<text x="178.5" y="98.1">GND</text>
<text x="264.1" y="99.9">GND</text>
<text x="10.8" y="106.3">DC24V</text>
<text x="12.7" y="103.5" transform="rotate(-90 12.7 103.5)">AGND</text>
<text x="27.2" y="103.5" transform="rotate(-90 27.2 103.5)">AGND</text>
<text x="29.1" y="104.9">DC1</text>
<text x="52.7" y="105.3" transform="rotate(-90 52.7 105.3)">+5V</text>
<text x="70.1" y="107.7">560</text>
<text x="70.1" y="104.3">R2</text>
<text x="95.1" y="104.8" transform="rotate(-90 95.1 104.8)">D1</text>
<text x="99" y="104.8" transform="rotate(-90 99 104.8)">BZX84</text>
<text x="148.2" y="105.5" transform="rotate(-90 148.2 105.5)">3k3</text>
<text x="151.7" y="105.9" transform="rotate(-90 151.7 105.9)">R18</text>
<text x="55.7" y="110.5">C3</text>
<text x="103.5" y="113.3">560</text>
<text x="135.2" y="108.5">OK2</text>
<text x="150.4" y="111.4">DALI_RX</text>
<text x="21.8" y="118.1" transform="rotate(-90 21.8 118.1)">AGND</text>
<text x="45.5" y="116.3">GND</text>
<text x="52.7" y="119.9">GND</text>
<text x="55.7" y="114.2">10u</text>
<text x="61.9" y="116.3" transform="rotate(-90 61.9 116.3)">AGND</text>
<text x="79" y="115.4" transform="rotate(-90 79 115.4)">R3</text>
<text x="82.4" y="115.4" transform="rotate(-90 82.4 115.4)">3.9</text>
<text x="103.2" y="116.8">R17</text>
<text x="135.2" y="118.1">LTV816S</text>
<text x="67.3" y="125.4" transform="rotate(-90 67.3 125.4)">+3V3</text>
<text x="78.2" y="123.6" transform="rotate(-90 78.2 123.6)">AGND</text>
<text x="147.5" y="121.8">GND</text>
<text x="60.6" y="129">BSH205</text>
<text x="64.9" y="127.2">Q2</text>
<text x="26.9" y="137.6">GND</text>
<text x="18" y="141.2">PN61729-S</text>
<text x="55.3" y="144.5" transform="rotate(-90 55.3 144.5)">R11</text>
<text x="58.8" y="144.5" transform="rotate(-90 58.8 144.5)">1k5</text>
<text x="60.8" y="148">22 R12</text>
<text x="70.2" y="149.7">USB_DP</text>
<text x="60.8" y="153.4">22 R13</text>
<text x="79.4" y="151.5">USB_DM</text>
<text x="23.5" y="156.7">USB</text>
<text x="27.2" y="172.3">IC1</text>
<text x="20.3" y="179.5">+5V</text>
<text x="29.1" y="174.6">REG1117</text>
<text x="41.8" y="174.6" transform="rotate(-90 41.8 174.6)">+3V3</text>
<text x="44.7" y="179.8">C2</text>
<text x="44.7" y="183.4">10u</text>
<text x="30.9" y="191">GND</text>
<text x="41.8" y="189.2">GND</text>
</g>
<g font-size="1.7">
<text x="112.9" y="106.6">U2</text>
<text x="112.9" y="118.1">PSSI2021SAY</text>
</g>
<g font-size="1.5">
<text x="182.3" y="35.9">44</text>
<text x="183.2" y="34">8</text>
<text x="187.4" y="34.8">VDD_2</text>
<text x="256.7" y="35.9">2</text>
<text x="183.2" y="39.5">6</text>
<text x="187.4" y="36.7">VDD</text>
<text x="187.4" y="40.3">XTALIN</text>
<text x="243.4" y="40.3">PIO2_2/~DCD</text>
<text x="243.5" y="36.7">PIO2_0/~DTR</text>
<text x="244.4" y="38.5">PIO2_1/DSR</text>
<text x="256.7" y="37.7">13</text>
<text x="256.7" y="39.5">26</text>
<text x="256.7" y="41.3">38</text>
<text x="182.3" y="46.8">10</text>
<text x="183.2" y="43.1">3</text>
<text x="183.2" y="45">4</text>
<text x="187.4" y="43.9">~RESET/PIO0_0</text>
<text x="187.4" y="45.8">PIO0_1/CLKOUT/CT32B0_MAT2/USB_FTOGGLE</text>
<text x="187.4" y="47.6">PIO0_2/SSEL0/CT16B0_CAP0</text>
<text x="246.1" y="42.1">PIO2_3/RI</text>
<text x="248.1" y="43.9">PIO2_4</text>
<text x="248.1" y="45.8">PIO2_5</text>
<text x="248.1" y="47.6">PIO2_6</text>
<text x="256.7" y="43.1">18</text>
<text x="256.7" y="45">21</text>
<text x="256.7" y="46.8">1</text>
<text x="149.2" y="52.3">1</text>
<text x="149.2" y="50.4">2</text>
<text x="182.3" y="48.6">14</text>
<text x="182.3" y="50.4">15</text>
<text x="182.3" y="52.3">16</text>
<text x="187.4" y="49.4">PIO0_3/USB_VBUS</text>
<text x="187.4" y="51.2">PIO0_4/SCL</text>
<text x="187.4" y="53">PIO0_5/SDA</text>
<text x="248.1" y="49.4">PIO2_7</text>
<text x="248.1" y="51.2">PIO2_8</text>
<text x="248.1" y="53.1">PIO2_9</text>
<text x="256.7" y="48.6">11</text>
<text x="256.7" y="50.4">12</text>
<text x="256.7" y="52.3">24</text>
<text x="21.1" y="57.7">3</text>
<text x="25.3" y="58.5">INPUT</text>
<text x="37.4" y="58.5">OUTPUT</text>
<text x="47.1" y="59.5">2</text>
<text x="47.1" y="57.7">4</text>
<text x="182.3" y="54.1">22</text>
<text x="182.3" y="55.9">23</text>
<text x="182.3" y="57.7">27</text>
<text x="182.3" y="59.5">28</text>
<text x="187.4" y="54.9">PIO0_6/~USB_CONNECT/SCK</text>
<text x="187.4" y="56.7">PIO0_7/~CTS</text>
<text x="187.4" y="58.5">PIO0_8/MISO0/CT16B0_MAT0</text>
<text x="242.8" y="56.7">PIO2_11/SCK0</text>
<text x="247.2" y="54.9">PIO2_10</text>
<text x="256.7" y="54.1">25</text>
<text x="256.7" y="55.9">31</text>
<text x="256.7" y="59.5">36</text>
<text x="34.3" y="66" transform="rotate(-90 34.3 66)">1</text>
<text x="35.1" y="61.8" transform="rotate(-90 35.1 61.8)">ADJ</text>
<text x="35.7" y="60.3">OUTPUT_2</text>
<text x="182.3" y="61.4">29</text>
<text x="182.3" y="63.2">32</text>
<text x="187.4" y="60.3">PIO0_9/MOSI0/CT16B0_MAT1/SWO</text>
<text x="187.4" y="62.2">SWCLK/PIO0_10/SCK0/CT16B0_MAT2</text>
<text x="187.4" y="64">R/PIO0_11/AD0/CT32B0_MAT3</text>
<text x="248.1" y="60.3">PIO3_0</text>
<text x="248.1" y="62.2">PIO3_1</text>
<text x="248.1" y="64">PIO3_2</text>
<text x="248.1" y="65.8">PIO3_3</text>
<text x="256.7" y="61.4">37</text>
<text x="256.7" y="63.2">43</text>
<text x="256.7" y="65">48</text>
<text x="182.3" y="66.8">33</text>
<text x="182.3" y="68.6">34</text>
<text x="182.3" y="70.5">35</text>
<text x="187.4" y="67.6">R/PIO1_0/AD1/CT32B1_CAP0</text>
<text x="187.4" y="69.4">R/PIO1_1/AD2/CT32B1_MAT0</text>
<text x="187.4" y="71.3">R/PIO1_2/AD3/CT32B1_MAT1</text>
<text x="246.3" y="69.5">XTALOUT</text>
<text x="246.9" y="71.3">USB_DM</text>
<text x="256.7" y="68.6">7</text>
<text x="256.7" y="70.5">19</text>
<text x="182.3" y="72.3">39</text>
<text x="182.3" y="74.1">40</text>
<text x="182.3" y="75.9">45</text>
<text x="182.3" y="77.8">46</text>
<text x="187.4" y="73.1">SWDIO/PIO1_3/AD4/CT32B1_MAT2</text>
<text x="187.4" y="74.9">PIO1_4/AD5/CT32B1_MAT3/WAKEUP</text>
<text x="187.4" y="76.8">PIO1_5/RTS/CT32B0_CAP0</text>
<text x="247.1" y="73.1">USB_DP</text>
<text x="256.7" y="72.3">20</text>
<text x="56.1" y="82.8" transform="rotate(-90 56.1 82.8)">1</text>
<text x="59.8" y="82.8" transform="rotate(-90 59.8 82.8)">2</text>
<text x="68.9" y="82.8" transform="rotate(-90 68.9 82.8)">2</text>
<text x="72.5" y="82.8" transform="rotate(-90 72.5 82.8)">1</text>
<text x="182.3" y="79.6">47</text>
<text x="182.3" y="83.2">17</text>
<text x="183.2" y="81.4">9</text>
<text x="187.4" y="78.6">PIO1_6/RXD/CT32B0_MAT0</text>
<text x="187.4" y="80.4">PIO1_7/TXD/CT32B0_MAT1</text>
<text x="187.4" y="82.2">PIO1_8/CT16B1_CAP0</text>
<text x="124.5" y="88.7">3</text>
<text x="124.5" y="85">4</text>
<text x="135" y="85">1</text>
<text x="135" y="88.7">2</text>
<text x="182.3" y="85">30</text>
<text x="182.3" y="86.9">42</text>
<text x="187.4" y="84">PIO1_9/CT16B1_MAT0</text>
<text x="187.4" y="85.9">PIO1_10/AD6/CT16B1_MAT1</text>
<text x="187.4" y="87.7">PIO1_11/AD7</text>
<text x="182.3" y="90.5">41</text>
<text x="183.2" y="92.3">5</text>
<text x="187.4" y="91.3">VSS_2</text>
<text x="187.4" y="93.1">VSS</text>
<text x="16.6" y="106.9">1</text>
<text x="27.9" y="106.9">2</text>
<text x="30.7" y="107.7">+VIN</text>
<text x="36.7" y="107.7">+VOUT</text>
<text x="43.9" y="106.9">4</text>
<text x="16.6" y="108.7">2</text>
<text x="16.6" y="110.6">3</text>
<text x="27.9" y="110.6">1</text>
<text x="30.7" y="111.4">-VIN</text>
<text x="37.1" y="111.4">-VOUT</text>
<text x="43.9" y="110.6">3</text>
<text x="110.3" y="108.7">5</text>
<text x="114.6" y="109.5">VS</text>
<text x="118.4" y="109.5">IOUT</text>
<text x="125.5" y="108.7">2</text>
<text x="133.6" y="110.6">1</text>
<text x="144.1" y="110.6">4</text>
<text x="110.3" y="114.2">4</text>
<text x="114.6" y="115">REXTGND</text>
<text x="125.5" y="114.2">3</text>
<text x="133.6" y="114.2">2</text>
<text x="144.1" y="114.2">3</text>
<text x="27.5" y="148.8">3</text>
<text x="27.5" y="147">4</text>
<text x="27.5" y="152.5">1</text>
<text x="27.5" y="150.6">2</text>
<text x="24.7" y="176.1">3</text>
<text x="28.9" y="177">VIN VOUT</text>
<text x="39.9" y="176.1">2</text>
<text x="32.4" y="184.4" transform="rotate(-90 32.4 184.4)">1</text>
<text x="33.2" y="180.2" transform="rotate(-90 33.2 180.2)">GND</text>
</g>
<g font-size="1.3">
<text x="19.5" y="90.5" transform="rotate(-90 19.5 90.5)">+</text>
<text x="52.3" y="90.5" transform="rotate(-90 52.3 90.5)">+</text>
<text x="30.2" y="113.8">DC/DC CONVERTER</text>
</g>
</svg>
